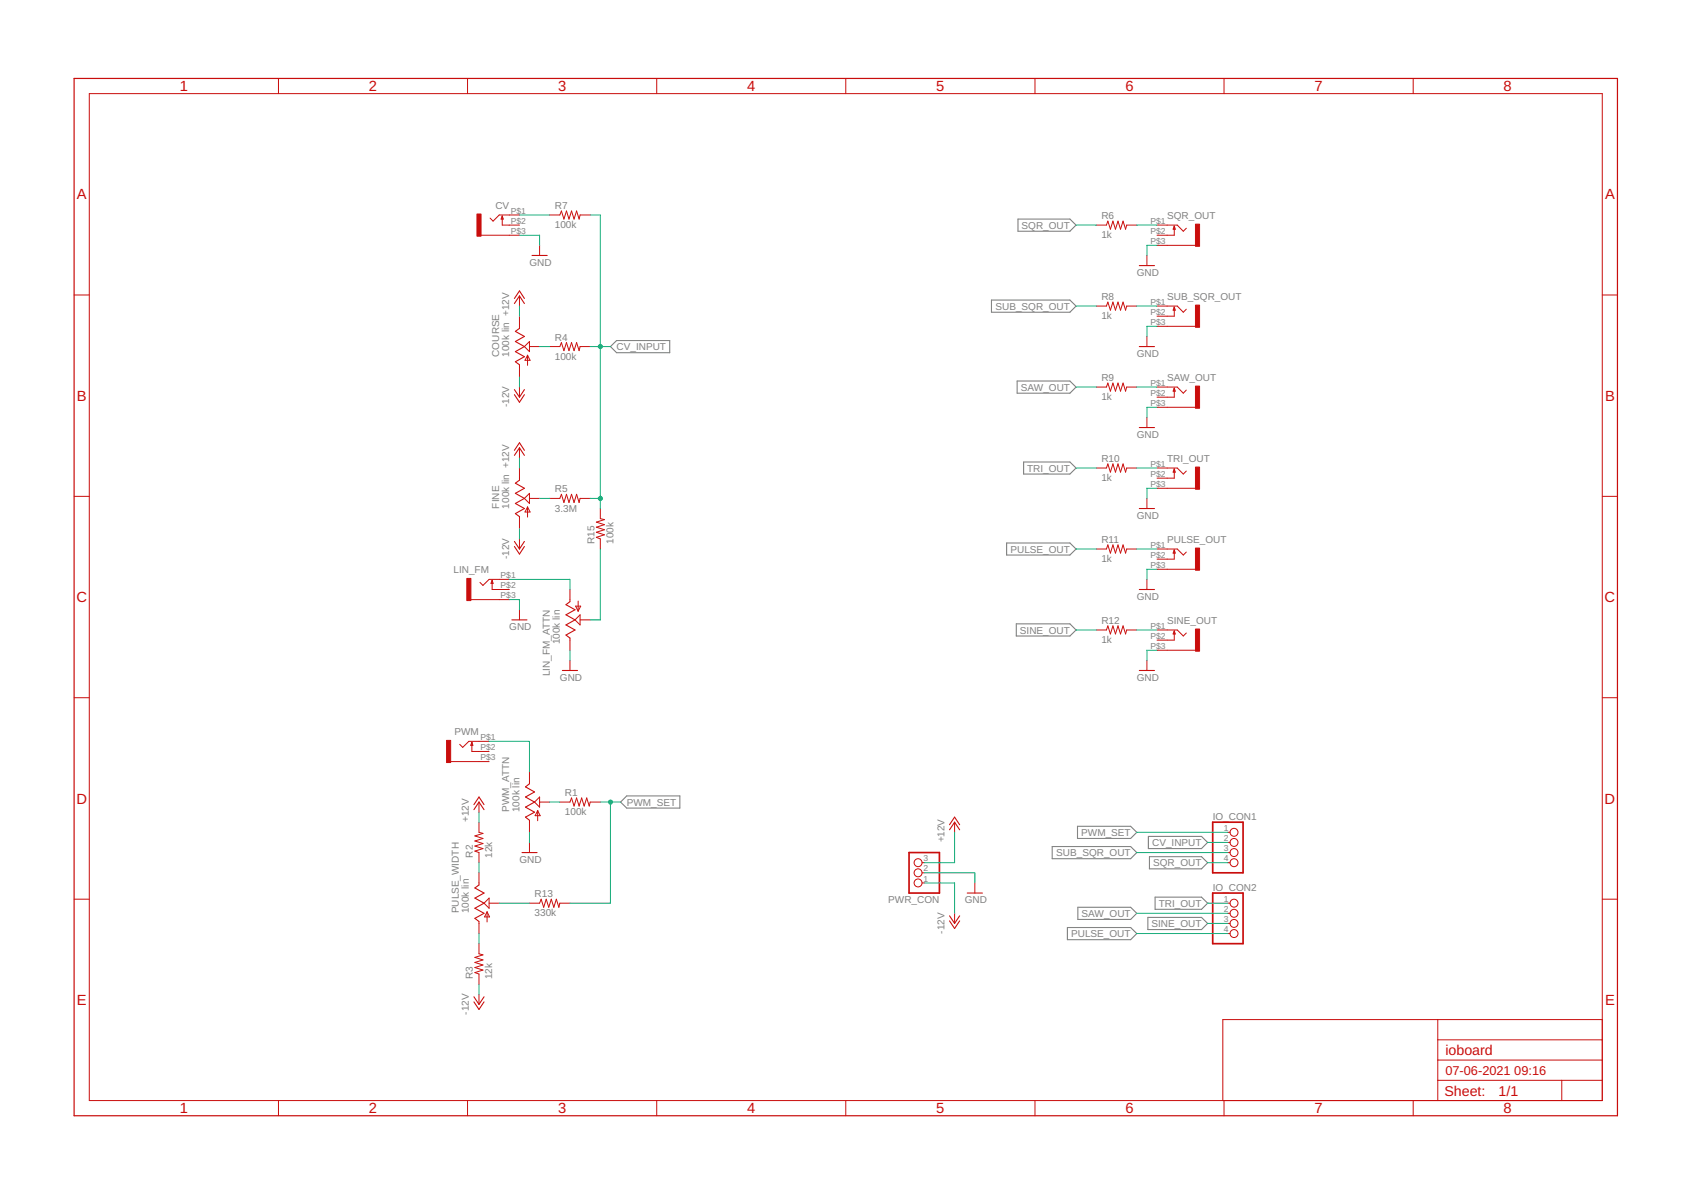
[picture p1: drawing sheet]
<svg xmlns="http://www.w3.org/2000/svg" width="297mm" height="210mm" viewBox="0 0 297 210" stroke-linecap="round" stroke-linejoin="round" font-family="sans-serif">
<g fill="none" stroke="#808080" stroke-width=".19">
<path d="M178.8 38.5h9.1l1.1 1-1.1 1.1h-9.1zM174.2 52.7h13.7l1.1 1.1-1.1 1h-13.7zM107.2 60.9l1.1-1.1h9.3v2.2h-9.3zM178.7 66.9h9.2l1.1 1.1-1.1 1.1h-9.2zM176.8 95.4h11.1l1.1 1-1.1 1.1h-11.1zM179.8 81.2h8.1l1.1 1-1.1 1.1h-8.1zM178.5 109.6h9.4l1.1 1.1-1.1 1h-9.4zM109 140.9l1.1-1.1h9.3v2.1h-9.3zM184.8 148.7h13.8l1.1 1.1-1.1 1h-13.8zM189.3 145.1h9.3l1.1 1.1-1.1 1.1h-9.3zM189.3 159.4h9.3l1.1 1-1.1 1.1h-9.3zM201.7 146.9h9.4l1 1.1-1 1.1h-9.4z"/>
<path d="M201.9 150.5h9.2l1 1-1 1.1h-9.2zM202.9 157.6h8.2l1 1-1 1.1h-8.2zM187.5 162.9h11.1l1.1 1.1-1.1 1.1h-11.1zM201.6 161.1h9.5l1 1.1-1 1.1h-9.5z"/>
</g>
<path d="M159.7 149.8h5.3v7.1h-5.3zM213 156.9h5.4v8.9h-5.4zM213 144.4h5.4v8.9h-5.4z" fill="none" stroke="#c90d0c" stroke-width=".3"/>
<g fill="none" stroke="#c90d0c" stroke-width=".18">
<path d="M15.7 16.4h265.8v176.9h-265.8zM48.9 13.8v2.6M82.1 13.8v2.6M115.4 13.8v2.6M148.6 13.8v2.6M181.8 13.8v2.6M215 13.8v2.6M248.2 13.8v2.6M88.2 38v1.5h3M91.2 37.8h-3.5l-1.1 1-.5-.5M96.6 37.8h1.7l.3-.7 .5 1.4 .4-1.4 .4 1.4 .5-1.4 .4 1.4 .5-1.4 .4 1.4 .2-.7h1.8M192.6 39.5h1.8l.2-.7 .5 1.5 .4-1.5 .4 1.5 .5-1.5 .4 1.5 .5-1.5 .4 1.5 .2-.8h1.8"/>
<path d="M203.2 39.5h3.6l1.1 1.1 .5-.5M206.3 39.7v1.6h-3.1M13 51.8h2.7M84.5 41.3h6.7M91.2 52v1.8M91.2 55.5v2.2M94.8 43.1v1.8M192.6 53.8h1.8l.2-.7 .5 1.4 .4-1.4 .4 1.4 .5-1.4 .4 1.4 .5-1.4 .4 1.4 .2-.7h1.8M201.5 44.9v1.8M201.5 59.1v1.8M203.2 43.1h6.8M203.2 53.8h3.6l1.1 1 .5-.5"/>
<path d="M203.2 57.3h6.8M206.3 54v1.5h-3.1M281.5 51.8h2.6M91.2 64.1v2.1M91.2 68v1.8M91.2 78.7v1.7M92.1 60.9l.9-.9v1.8zM92.7 62.4v1.8M92.7 62.4l.4 .9h-.9zM93 60.9h1.8M96.6 60.9h1.7l.3-.7 .5 1.4 .4-1.4 .4 1.4 .5-1.4 .4 1.4 .5-1.4 .4 1.4 .2-.7h1.8M192.6 68h1.8l.2-.7 .5 1.4 .4-1.4 .4 1.4 .5-1.4 .4 1.4 .5-1.4 .4 1.4 .2-.7h1.8"/>
<path d="M201.5 73.3v1.8M203.2 68h3.6l1.1 1.1 .5-.6M203.2 71.5h6.8M206.3 68.2v1.6h-3.1M13 87.2h2.7M91.2 82.2v2.1M91.2 90.7v2.2M91.2 94.7v1.7M92.7 89v1.8M92.7 89l.4 .9h-.9zM93 86.7v1.7l-.9-.9zM93 87.5h1.8"/>
<path d="M96.6 87.5h1.7l.3-.7 .5 1.5 .4-1.5 .4 1.5 .5-1.5 .4 1.5 .5-1.5 .4 1.5 .2-.8h1.8M105.5 89.3v1.8l.7 .2-1.4 .4 1.4 .5-1.4 .4 1.4 .4-1.4 .5 1.4 .4-1.4 .5 .7 .3v1.7M192.6 82.2h1.8l.2-.7 .5 1.4 .4-1.4 .4 1.4 .5-1.4 .4 1.4 .5-1.4 .4 1.4 .2-.7h1.8M192.6 96.4h1.8l.2-.7 .5 1.5 .4-1.5 .4 1.5 .5-1.5 .4 1.5 .5-1.5 .4 1.5 .2-.8h1.8M201.5 87.5v1.8M203.2 82.2h3.6l1.1 1.1 .5-.6M203.2 85.8h6.8M203.2 96.4h3.6l1.1 1.1 .5-.5M203.2 100h6.8M206.3 82.4v1.6h-3.1M206.3 96.6v1.6h-3.1M281.5 87.2h2.6"/>
<path d="M82.7 105.3h6.8M86.4 101.9v1.6h3.1M89.5 101.8h-3.6l-1.1 1-.5-.5M91.2 107.1v1.8M100.1 103.5v2.2M100.1 112.1v2.1M100.1 116v1.8M101.1 106.5h.9l-.4 .9zM101.6 105.6v1.8M101.9 108v1.8l-.9-.9zM101.9 108.9h1.8M192.6 110.7h1.8l.2-.8 .5 1.5 .4-1.5 .4 1.5 .5-1.5 .4 1.5 .5-1.5 .4 1.5 .2-.7h1.8"/>
<path d="M201.5 101.8v1.7M201.5 116v1.8M203.2 110.7h3.6l1.1 1 .5-.5M203.2 114.2h6.8M206.3 110.8v1.6h-3.1M13 122.6h2.7M79.1 133.8h6.8M82.9 130.4v1.6h3M85.9 130.2h-3.5l-1.1 1.1-.5-.6M93 135.6v2.1M281.5 122.6h2.6M13 157.9h2.7"/>
<path d="M84.1 140.9v1.8M84.1 144.4v1.8l.7 .2-1.4 .4 1.4 .5-1.4 .4 1.4 .5-1.4 .4 1.4 .5-1.4 .4 .7 .3v1.7M84.1 153.3v2.1M85 158.6l.9-.8v1.7zM85.9 158.6h1.8M93 144.1v2.1M93 148v1.8M93 158.6h1.8l.3-.7 .4 1.5 .4-1.5 .5 1.5 .4-1.5 .5 1.5 .4-1.5 .5 1.5 .1-.8h1.8M93.9 140.9l.9-.9v1.8zM94.4 142.4l.5 .9h-.9zM94.4 142.4v1.8M94.8 140.9h1.8"/>
<path d="M98.3 140.9h1.8l.3-.7 .4 1.4 .5-1.4 .4 1.4 .5-1.4 .4 1.4 .5-1.4 .4 1.4 .2-.7h1.8M162 155.1h.3M162 153.3h.3M162 151.5h.3M167.7 144.4v1.8M171.2 155.1v1.8M215.7 151.5h.4M215.7 158.6h.4M215.7 146.2h.4M215.7 148h.4M215.7 149.8h.4M281.5 157.9h2.6"/>
<path d="M84.1 161.9v2.1M84.1 165.8v1.7l.7 .2-1.4 .5 1.4 .4-1.4 .5 1.4 .4-1.4 .4 1.4 .5-1.4 .4 .7 .3v1.8M84.1 174.6v1.8M85.6 160.2v1.7M85.6 160.2l.4 .9h-.9zM167.7 160.4v1.8M215.7 160.4h.4M215.7 162.2h.4M215.7 164h.4M252.6 179.1v14.2M281.5 179.1h-66.7v14.2M48.9 193.3v2.7"/>
<path d="M82.1 193.3v2.7M115.4 193.3v2.7M148.6 193.3v2.7M181.8 193.3v2.7M215 193.3v2.7M248.2 193.3v2.7M252.6 189.8h28.9M252.6 186.2h28.9M252.6 182.6h28.9M274.3 189.8v3.5"/>
<circle cx="161.3" cy="153.3" r=".7"/>
<circle cx="161.3" cy="155.1" r=".7"/>
<circle cx="161.3" cy="151.5" r=".7"/>
<circle cx="216.8" cy="158.6" r=".7"/>
<circle cx="216.8" cy="149.8" r=".7"/>
<circle cx="216.8" cy="146.2" r=".7"/>
<circle cx="216.8" cy="148" r=".7"/>
<circle cx="216.8" cy="151.5" r=".7"/>
<circle cx="216.8" cy="162.2" r=".7"/>
<circle cx="216.8" cy="164" r=".7"/>
<circle cx="216.8" cy="160.4" r=".7"/>
</g>
<g fill="none" stroke="#c90d0c" stroke-width=".19">
<path d="M88.2 38l.2 .5h-.4zM206.3 39.7l.1 .6h-.3zM90.4 53.3l.8-1.3 .9 1.3M90.4 52.4l.8-1.3 .9 1.3M91.2 57.7l-.7 .5 1.6 .9-1.6 .9 1.6 .9-1.6 .9 1.6 .9-1.6 .8 .7 .6M93.5 44.9h2.6M200.1 46.7h2.7M206.3 54l.1 .5h-.3zM90.4 68.4l.8 1.4 .9-1.4M90.4 69.3l.8 1.4 .9-1.4M90.4 80l.8-1.3 .9 1.3M90.4 79.1l.8-1.3 .9 1.3"/>
<path d="M200.1 60.9h2.7M200.1 75.1h2.7M206.3 68.2l.1 .5h-.3zM90.4 95.1l.8 1.3 .9-1.3M90.4 96l.8 1.3 .9-1.3M91.2 84.3l-.7 .6 1.6 .9-1.6 .9 1.6 .8-1.6 .9 1.6 .9-1.6 .9 .7 .5M200.1 89.3h2.7M206.3 82.4l.1 .5h-.3zM206.3 96.6l.1 .6h-.3zM86.4 101.9l.2 .6h-.3zM89.9 108.9h2.7M98.8 117.8h2.7"/>
<path d="M100.1 105.7l-.7 .5 1.6 .9-1.6 .9 1.6 .9-1.6 .9 1.6 .9-1.6 .8 .7 .6M200.1 103.5h2.7M200.1 117.8h2.7M206.3 110.8l.1 .6h-.3zM82.9 130.4l.2 .5h-.4zM93 137.7l-.7 .5 1.6 .9-1.6 .9 1.6 .9-1.6 .9 1.6 .9-1.6 .8 .7 .6M83.2 142.2l.9-1.3 .9 1.3M83.2 141.3l.9-1.3 .9 1.3M84.1 155.4l-.7 .6 1.6 .9-1.6 .9 1.6 .8-1.6 .9 1.6 .9-1.6 .9 .7 .6M91.7 149.8h2.6M166.8 145.8l.9-1.4 .9 1.4M166.8 144.9l.9-1.4 .9 1.4"/>
<path d="M169.9 156.9h2.7M83.2 175.1l.9 1.3 .9-1.3M83.2 176l.9 1.3 .9-1.3M166.8 160.9l.9 1.3 .9-1.3M166.8 161.8l.9 1.3 .9-1.3"/>
</g>
<g fill="#c90d0c" stroke="#c90d0c" stroke-width=".18">
<path d="M83.8 37.6h.7v3.9h-.7z"/>
<path d="M78.4 130h.8v3.9h-.8z"/>
<path d="M210 39.4h.7v3.9h-.7z"/>
<path d="M210 53.6h.7v3.9h-.7z"/>
<path d="M210 67.8h.7v3.9h-.7z"/>
<path d="M210 82h.7v3.9h-.7z"/>
<path d="M210 96.3h.7v3.9h-.7z"/>
<path d="M210 110.5h.7v3.9h-.7z"/>
<path d="M82 101.6h.7v3.9h-.7z"/>
</g>
<path d="M13 13.8h271.1v182.2h-271.1z" fill="none" stroke="#c90d0c" stroke-width=".21"/>
<g fill="none" stroke="#0dab76" stroke-width=".18">
<path d="M91.2 37.8h5.4M103.7 37.8h1.8v51.5M189 39.5h3.6M199.7 39.5h3.5M91.2 41.3h3.6v1.8M91.2 53.8v1.7M189 53.8h3.6M199.7 53.8h3.5M203.2 43.1h-1.7v1.8M203.2 57.3h-1.7v1.8M91.2 66.2v1.8M94.8 60.9h1.8"/>
<path d="M103.7 60.9h3.5M189 68h3.6M199.7 68h3.5M203.2 71.5h-1.7v1.8M91.2 80.4v1.8M91.2 92.9v1.8M94.8 87.5h1.8M103.7 87.5h1.8M105.5 96.4v12.5h-1.8M189 82.2h3.6M189 96.4h3.6M199.7 82.2h3.5"/>
<path d="M199.7 96.4h3.5M203.2 85.8h-1.7v1.7M203.2 100h-1.7v1.8M89.5 101.8h10.6v1.7M89.5 105.3h1.7v1.8M100.1 114.2v1.8M189 110.7h3.6M199.7 110.7h3.5M203.2 114.2h-1.7v1.8M85.9 130.2h7.1v5.4M84.1 142.7v1.7M84.1 151.5v1.8"/>
<path d="M87.7 158.6h5.3M93 146.2v1.8M96.6 140.9h1.7M105.5 140.9h3.5M107.2 140.9v17.7h-7.1M162.3 153.3h8.9v1.8M162.3 155.1h5.4v5.3M167.7 146.2v5.3h-5.4M199.7 149.8h16M199.7 146.2h16M212.1 151.5h3.6M212.1 148h3.6"/>
<path d="M212.1 158.6h3.6M84.1 164v1.8M84.1 172.9v1.7M199.7 160.4h16M199.7 164h16M212.1 162.2h3.6"/>
</g>
<g fill="#0dab76" stroke="#0dab76" stroke-width=".18">
<circle cx="105.5" cy="60.9" r=".36"/>
<circle cx="105.5" cy="87.5" r=".36"/>
<circle cx="107.2" cy="140.9" r=".36"/>
</g>
<g font-size="2.6" fill="#c90d0c">
<text x="31.6" y="16">1</text>
<text x="64.8" y="16">2</text>
<text x="98" y="16">3</text>
<text x="131.2" y="16">4</text>
<text x="164.5" y="16">5</text>
<text x="197.7" y="16">6</text>
<text x="230.9" y="16">7</text>
<text x="264.1" y="16">8</text>
<text x="13.5" y="35">A</text>
<text x="281.9" y="35">A</text>
<text x="13.5" y="70.4">B</text>
<text x="281.9" y="70.4">B</text>
<text x="13.4" y="105.8">C</text>
<text x="281.9" y="105.8">C</text>
<text x="13.4" y="141.2">D</text>
<text x="281.9" y="141.2">D</text>
<text x="13.5" y="176.5">E</text>
<text x="281.9" y="176.5">E</text>
<text x="31.6" y="195.6">1</text>
<text x="64.8" y="195.6">2</text>
<text x="98" y="195.6">3</text>
<text x="131.2" y="195.6">4</text>
<text x="164.5" y="195.6">5</text>
<text x="197.7" y="195.6">6</text>
<text x="230.9" y="195.6">7</text>
<text x="264.1" y="195.6">8</text>
</g>
<g font-size="2.5" fill="#c90d0c">
<text x="253.9" y="185.3">ioboard</text>
<text x="253.7" y="192.5">Sheet:</text>
<text x="263.2" y="192.4">1/1</text>
</g>
<g font-size="2.2" fill="#c90d0c">
<text x="253.9" y="188.9">07-06-2021</text>
<text x="266" y="188.9">09:16</text>
</g>
<g font-size="1.8" fill="#808080">
<text x="87" y="36.7">CV</text>
<text x="97.5" y="40.1">100k</text>
<text x="97.5" y="36.7">R7</text>
<text x="179.5" y="40.2">SQR_OUT</text>
<text x="193.5" y="41.9">1k</text>
<text x="193.5" y="38.5">R6</text>
<text x="205" y="38.5">SQR_OUT</text>
<text x="93" y="46.7">GND</text>
<text x="193.5" y="52.7">R8</text>
<text x="199.7" y="48.4">GND</text>
<text x="205" y="52.7">SUB_SQR_OUT</text>
<text x="97.5" y="59.8">R4</text>
<text x="174.9" y="54.4">SUB_SQR_OUT</text>
<text x="193.5" y="56.1">1k</text>
<text x="87.7" y="62.7" transform="rotate(-90 87.7 62.7)">COURSE</text>
<text x="89.5" y="62.7" transform="rotate(-90 89.5 62.7)">100k lin +12V</text>
<text x="97.5" y="63.2">100k</text>
<text x="108.3" y="61.5">CV_INPUT</text>
<text x="199.7" y="62.7">GND</text>
<text x="89.5" y="71.5" transform="rotate(-90 89.5 71.5)">-12V</text>
<text x="179.3" y="68.6">SAW_OUT</text>
<text x="193.5" y="70.3">1k</text>
<text x="193.5" y="66.9">R9</text>
<text x="205" y="66.9">SAW_OUT</text>
<text x="199.7" y="76.9">GND</text>
<text x="180.4" y="82.8">TRI_OUT</text>
<text x="193.5" y="81.2">R10</text>
<text x="205" y="81.1">TRI_OUT</text>
<text x="87.7" y="89.3" transform="rotate(-90 87.7 89.3)">FINE</text>
<text x="89.5" y="89.3" transform="rotate(-90 89.5 89.3)">100k lin +12V</text>
<text x="97.5" y="89.9">3.3M</text>
<text x="97.5" y="86.5">R5</text>
<text x="193.5" y="84.5">1k</text>
<text x="104.4" y="95.5" transform="rotate(-90 104.4 95.5)">R15</text>
<text x="107.8" y="95.5" transform="rotate(-90 107.8 95.5)">100k</text>
<text x="193.5" y="95.4">R11</text>
<text x="199.7" y="91.1">GND</text>
<text x="205" y="95.4">PULSE_OUT</text>
<text x="79.7" y="100.7">LIN_FM</text>
<text x="89.5" y="98.2" transform="rotate(-90 89.5 98.2)">-12V</text>
<text x="177.5" y="97.1">PULSE_OUT</text>
<text x="193.5" y="98.7">1k</text>
<text x="199.7" y="105.3">GND</text>
<text x="89.5" y="110.7">GND</text>
<text x="98.4" y="113.2" transform="rotate(-90 98.4 113.2)">100k lin</text>
<text x="179.2" y="111.3">SINE_OUT</text>
<text x="193.5" y="113">1k</text>
<text x="193.5" y="109.6">R12</text>
<text x="205" y="109.6">SINE_OUT</text>
<text x="96.6" y="118.8" transform="rotate(-90 96.6 118.8)">LIN_FM_ATTN</text>
<text x="98.4" y="119.5">GND</text>
<text x="199.7" y="119.5">GND</text>
<text x="79.8" y="129.1">PWM</text>
<text x="89.5" y="142.7" transform="rotate(-90 89.5 142.7)">PWM_ATTN</text>
<text x="91.2" y="142.7" transform="rotate(-90 91.2 142.7)">100k lin</text>
<text x="99.2" y="143.2">100k</text>
<text x="99.2" y="139.8">R1</text>
<text x="110.1" y="141.5">PWM_SET</text>
<text x="213" y="144">IO_CON1</text>
<text x="82.4" y="144.4" transform="rotate(-90 82.4 144.4)">+12V</text>
<text x="165.9" y="148" transform="rotate(-90 165.9 148)">+12V</text>
<text x="189.9" y="146.8">PWM_SET</text>
<text x="202.4" y="148.6">CV_INPUT</text>
<text x="83.1" y="150.7" transform="rotate(-90 83.1 150.7)">R2</text>
<text x="86.4" y="150.7" transform="rotate(-90 86.4 150.7)">12k</text>
<text x="91.2" y="151.5">GND</text>
<text x="185.5" y="150.4">SUB_SQR_OUT</text>
<text x="202.6" y="152.2">SQR_OUT</text>
<text x="80.6" y="160.4" transform="rotate(-90 80.6 160.4)">PULSE_WIDTH</text>
<text x="82.4" y="160.4" transform="rotate(-90 82.4 160.4)">100k lin</text>
<text x="93.9" y="161">330k</text>
<text x="93.9" y="157.6">R13</text>
<text x="156" y="158.6">PWR_CON</text>
<text x="169.5" y="158.7">GND</text>
<text x="190" y="161.1">SAW_OUT</text>
<text x="203.5" y="159.3">TRI_OUT</text>
<text x="213" y="156.4">IO_CON2</text>
<text x="165.9" y="164" transform="rotate(-90 165.9 164)">-12V</text>
<text x="188.2" y="164.6">PULSE_OUT</text>
<text x="202.3" y="162.8">SINE_OUT</text>
<text x="83.1" y="172" transform="rotate(-90 83.1 172)">R3</text>
<text x="86.4" y="172" transform="rotate(-90 86.4 172)">12k</text>
<text x="82.4" y="178.2" transform="rotate(-90 82.4 178.2)">-12V</text>
</g>
<g font-size="1.5" fill="#808080">
<text x="89.7" y="41.1">P$3</text>
<text x="89.7" y="37.5">P$1</text>
<text x="89.7" y="39.3">P$2</text>
<text x="202.1" y="39.3">P$1</text>
<text x="202.1" y="41.1">P$2</text>
<text x="202.1" y="42.9">P$3</text>
<text x="202.1" y="53.5">P$1</text>
<text x="202.1" y="57.1">P$3</text>
<text x="202.1" y="55.3">P$2</text>
<text x="202.1" y="71.3">P$3</text>
<text x="202.1" y="67.7">P$1</text>
<text x="202.1" y="69.5">P$2</text>
<text x="202.1" y="82">P$1</text>
<text x="202.1" y="83.7">P$2</text>
<text x="202.1" y="85.5">P$3</text>
<text x="87.9" y="101.5">P$1</text>
<text x="202.1" y="99.7">P$3</text>
<text x="202.1" y="96.2">P$1</text>
<text x="202.1" y="98">P$2</text>
<text x="87.9" y="105.1">P$3</text>
<text x="87.9" y="103.3">P$2</text>
<text x="202.1" y="114">P$3</text>
<text x="202.1" y="110.4">P$1</text>
<text x="202.1" y="112.2">P$2</text>
<text x="84.4" y="130">P$1</text>
<text x="84.4" y="131.7">P$2</text>
<text x="84.4" y="133.5">P$3</text>
<text x="215" y="146">1</text>
<text x="215" y="147.7">2</text>
<text x="215" y="149.5">3</text>
<text x="162.2" y="154.8">1</text>
<text x="162.2" y="153.1">2</text>
<text x="162.2" y="151.3">3</text>
<text x="215" y="151.3">4</text>
<text x="215" y="158.4">1</text>
<text x="215" y="160.2">2</text>
<text x="215" y="162">3</text>
<text x="215" y="163.7">4</text>
</g>
</svg>
